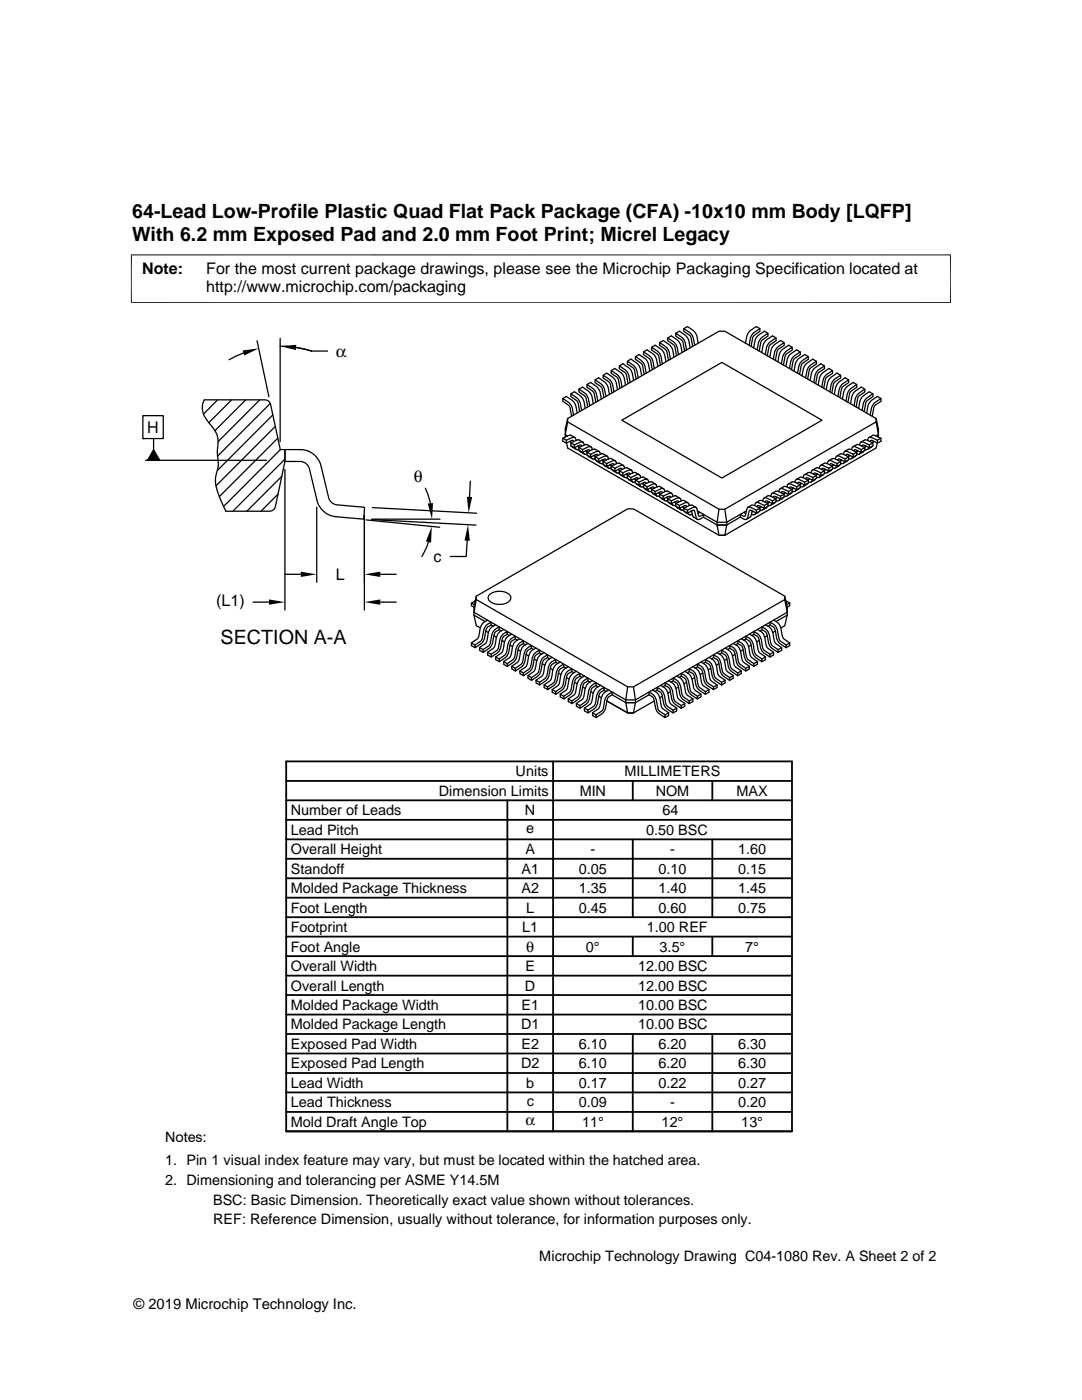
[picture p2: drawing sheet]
<svg xmlns="http://www.w3.org/2000/svg" width="216mm" height="279mm" viewBox="0 0 216 279" stroke-linecap="round" stroke-linejoin="round" font-family="sans-serif">
<g fill="none" stroke="#000" stroke-width=".25">
<path d="M43.4 79.8l-2.8 2.8M46.2 79.8l-4.5 4.5M48.6 70.4l-2.9 1.4M49 79.8l-6.1 6.2M51.3 68l2.4 11.2M51.8 79.8l-8.3 8.3M55.9 69.1l3.8 .3 2.5 .7h3.2M55.9 67.5v20.6M59.1 69.3l3.1 .8M112.3 79.5l.7-.4a3.3 3.3 0 0 1 2.2 3.3M113.9 78.6l.7-.4a3.3 3.3 0 0 1 2.2 3.3M115.5 77.7l.7-.4a3.3 3.3 0 0 1 2.2 3.3"/>
<path d="M117.1 76.7l.8-.4a3.3 3.3 0 0 1 2.1 3.4M118.7 75.8l.8-.4a3.3 3.3 0 0 1 2.1 3.3M120.4 74.9l.7-.4a3.3 3.3 0 0 1 2.1 3.3M120.9 79.1a3.3 3.3 0 0 0-2.2-3.3v.5l1.4 1.1 .4 2M122 74l.7-.5a3.3 3.3 0 0 1 2.1 3.4M122.5 78.2a3.3 3.3 0 0 0-2.1-3.3l-.1 .5 1.4 1 .4 2M123.6 73l.7-.4a3.3 3.3 0 0 1 2.1 3.3M124.1 77.3a3.3 3.3 0 0 0-2.1-3.3l-.1 .5 1.4 1 .4 2M125.2 72.1l.7-.4a3.3 3.3 0 0 1 2.1 3.3M125.7 76.3a3.3 3.3 0 0 0-2.1-3.3l-.1 .6 1.4 1 .4 2M126.8 71.2l.7-.4a3.2 3.2 0 0 1 2.1 3.3M127.3 75.4a3.3 3.3 0 0 0-2.1-3.3v.5l1.3 1.1 .4 1.9"/>
<path d="M128.4 70.2l.7-.4a3.3 3.3 0 0 1 2.2 3.3M128.9 74.5a3.3 3.3 0 0 0-2.1-3.3v.5l1.3 1 .4 2M130 69.3l.7-.4a3.3 3.3 0 0 1 2.2 3.3M130.6 73.6a3.2 3.2 0 0 0-2.2-3.4v.6l1.2 .8 .2 .4 .4 1.8M131.6 68.4l.7-.4a3.3 3.3 0 0 1 2.2 3.3M132.2 72.6a3.3 3.3 0 0 0-2.2-3.3v.6l1.4 1 .4 2M133.2 67.4l.8-.4a3.3 3.3 0 0 1 2.1 3.4M133.8 71.7a3.3 3.3 0 0 0-2.2-3.3v.5l1.4 1 .4 2M134.9 66.5l.7-.4a3.3 3.3 0 0 1 2.1 3.3M135.4 70.8a3.3 3.3 0 0 0-2.2-3.4v.6l1.4 1 .4 2M136.5 65.6l.7-.4a3.3 3.3 0 0 1 2.1 3.3M137 69.8a3.3 3.3 0 0 0-2.1-3.3l-.1 .6 1.4 1 .4 2"/>
<path d="M138.6 68.9a3.3 3.3 0 0 0-2.1-3.3l-.1 .5 1.4 1 .4 2M149.5 68.9a3.3 3.3 0 0 1 2.1-3.3v.5l-1.2 .9-.2 .4-.3 1.7M151.1 69.8a3.3 3.3 0 0 1 2.1-3.3v.6l-1.2 .8-.2 .4-.3 1.8M151.6 65.6l-.7-.4a3.3 3.3 0 0 0-2.1 3.3M152.7 70.8a3.3 3.3 0 0 1 2.1-3.4l.1 .6-1.4 1-.4 2M153.2 66.5l-.7-.4a3.3 3.3 0 0 0-2.1 3.3M154.3 71.7a3.3 3.3 0 0 1 2.1-3.3l.1 .5-1.4 1-.4 2M154.8 67.4l-.7-.4a3.2 3.2 0 0 0-2.1 3.4M155.9 72.6a3.3 3.3 0 0 1 2.2-3.3v.5l-1.4 1.1-.4 2M156.4 68.4l-.7-.4a3.2 3.2 0 0 0-2.1 3.3M157.5 73.6a3.3 3.3 0 0 1 2.2-3.4v.6l-1.4 1-.4 2M158.1 69.3l-.7-.4a3.2 3.2 0 0 0-2.2 3.3"/>
<path d="M159.1 74.5a3.3 3.3 0 0 1 2.2-3.3v.5l-1.3 1-.5 2M159.7 70.2l-.7-.4a3.2 3.2 0 0 0-2.2 3.3M160.7 75.4a3.3 3.3 0 0 1 2.2-3.3v.5l-1.3 1.1-.5 1.9M161.3 71.2l-.7-.4a3.2 3.2 0 0 0-2.2 3.3M162.4 76.3a3.2 3.2 0 0 1 2.1-3.3v.6l-1.3 1-.4 2M162.9 72.1l-.7-.4a3.3 3.3 0 0 0-2.2 3.3M164 77.3a3.2 3.2 0 0 1 2.1-3.3v.5l-1.3 1-.4 2M164.5 73l-.7-.4a3.3 3.3 0 0 0-2.2 3.3M165.6 78.2a3.2 3.2 0 0 1 2.1-3.3v.5l-1.3 1-.4 2M166.1 74l-.7-.5a3.3 3.3 0 0 0-2.1 3.4M167.2 79.1a3.3 3.3 0 0 1 2.1-3.3l.1 .5-1.3 .9-.2 .4-.3 1.8M167.7 74.9l-.7-.4a3.3 3.3 0 0 0-2.1 3.3"/>
<path d="M169.3 75.8l-.7-.4a3.3 3.3 0 0 0-2.1 3.3M170.9 76.7l-.7-.4a3.3 3.3 0 0 0-2.1 3.4M172.6 77.7l-.7-.4a3.3 3.3 0 0 0-2.2 3.3M174.2 78.6l-.7-.4a3.2 3.2 0 0 0-2.2 3.3M175.8 79.5l-.7-.4a3.2 3.2 0 0 0-2.2 3.3M28.5 83h4.1v4.5h-4.1zM28.5 87.5h.1M29.1 91.9h24.1M30.6 87.5v2.2M30.6 89.7l1.3 2.2h-2.5zM53.9 80.5l-10.5 10.5M54.4 82.8l-11 11.1"/>
<path d="M54.9 85.1l-11.8 11.9M55.4 87.4l-11.6 11.7M55.5 98.6l-3.4 3.4M55.9 89.7l-1.9-9a1.12 1.12 0 0 0-1.1-.9h-12.1a4.2 4.2 0 0 0 1.1 4.9 5 5 0 0 1 1.5 5v1a7.4 7.4 0 0 1-.4 4.5 12.4 12.4 0 0 0 1.9 6.4l.2 .4h8.7a1.19 1.19 0 0 0 1.1-.9l2-9M55.9 89.7h4a4.3 4.3 0 0 1 4.2 3.5l1.5 6a1.9 1.9 0 0 0 1.6 1.6l5.5 .4-.1 2.4-5.6-.5a4.3 4.3 0 0 1-3.8-3.4l-1.4-6a1.91 1.91 0 0 0-1.9-1.6h-3M55.9 89.7l-11.3 11.4M56.2 95.1l-6.9 6.9M56.9 89.7v2.4M56.9 91.6l-10.4 10.4M56.9 93.7v28.1M84.9 97.4l1 3M93.9 96l-.2 3.2"/>
<path d="M112.3 87.5l.7 .4M113.1 88.4l.2 1 30.2 17.4h1.1M113.3 83.5l-.5 2.1v1.6M113.3 84.2l-.5 2.5 .4 .3M113.8 88l.1 .4 .7 .4M114.1 89.1l.9 .6M114.1 89.1h.1M114.4 82.8a3.3 3.3 0 0 0-2.1-3.3v.6l1.2 .8 .2 .4 .3 1.8M114.7 87.3l-1-.5-1.4 .7v.5l.7 .4M114.7 87.3h-.6l-1.1 .6v.5l1.2-.5 .3 .2M114.7 87.3l.3 .6M114.7 89.3l.3 .4"/>
<path d="M115.3 89l.2 .1M115.4 89l.1 .3 .7 .4M115.5 89.7h-.5M115.7 90l.9 .6M116.1 81.9a3.3 3.3 0 0 0-2.2-3.3v.5l1.4 1.1 .4 1.9M116.3 88.2l-1-.4-1.4 .6v.6l.7 .4M116.3 88.2l-.6 .1-1.1 .5v.6l1.2-.6 .3 .2M116.3 88.2l.3 .6M116.4 90.2l.2 .4M116.9 90h.2M117.1 89.9v.4M117.1 90.6h-.5"/>
<path d="M117.1 90.2l.8 .5M117.3 90.9v.1M117.3 91l.9 .5M117.7 81a3.3 3.3 0 0 0-2.2-3.3v.5l1.4 1 .4 2M117.9 89.2l-1-.5-1.4 .6v.6l.7 .4M117.9 89.2h-.6l-1.1 .5v.6l1.3-.6 .2 .3M117.9 89.2l.3 .5M118 91.2l.2 .3M118.5 90.9l.2 .1M118.7 90.8v.4l.8 .4M118.7 91.5h-.5M118.9 91.9h.1"/>
<path d="M118.9 91.9l.9 .6M119.3 80.1a3.3 3.3 0 0 0-2.2-3.4v.6l1.4 1 .4 2M119.5 90.1l-.9-.5-1.5 .6v.6l.7 .4M119.5 90.1h-.5l-1.1 .6-.1 .5 1.3-.5 .2 .2M119.5 90.1l.3 .6M119.6 92.1l.2 .4M120.1 91.8l.2 .1M120.3 91.8l.1 .3M120.4 92.1l.7 .4M120.4 92.5h-.6M120.5 92.8l.9 .6M121.1 91l-.9-.4-1.5 .6v.5l.7 .5"/>
<path d="M121.1 91l-.5 .1-1.1 .5-.1 .6 1.3-.6 .2 .2M121.1 91l.3 .6M121.2 93l.2 .4M121.7 92.8h.2M121.9 92.7l.1 .4M122 93l.7 .5M122 93.4h-.6M122.1 93.7l.9 .6M122.7 91.9l-.9-.4-1.4 .6-.1 .6 .8 .4M122.7 91.9l-.5 .1-1.1 .5v.6l1.2-.6 .2 .3M122.7 91.9l.3 .6M122.8 93.9l.2 .4"/>
<path d="M123.3 93.7l.2 .1M123.5 93.6l.1 .4M123.6 94.3h-.6M123.6 94l.7 .4M123.7 94.6l1 .7M124.1 83.9l19.9-11.6 20 11.6-20 11.5zM124.4 92.9l-1-.5-1.4 .6-.1 .6 .8 .4M124.4 92.9h-.6l-1.1 .6v.5l1.2-.5 .2 .2M124.4 92.9l.2 .6M124.4 94.9l.3 .4M124.9 94.6l.2 .1M125.1 94.6l.1 .3"/>
<path d="M125.2 95.2l-.5 .1M125.2 94.9l.7 .4M125.4 95.6l.9 .6M125.4 95.6h.1M126 93.8l-1-.5-1.4 .7-.1 .5 .8 .5M126 93.8h-.6l-1.1 .6v.6l1.2-.6 .2 .2M126 93.8l.2 .6M126 95.8l.3 .4M126.5 95.6h.2M126.7 95.5l.1 .3 .7 .4M126.8 96.2h-.5M127 96.5l.9 .6"/>
<path d="M127.6 94.7l-1-.4-1.4 .6v.6l.7 .4M127.6 94.7l-.6 .1-1.1 .5v.6l1.2-.6 .2 .3M127.6 94.7l.2 .6M127.6 96.7l.3 .4M128.1 96.5l.3 .1M128.3 96.4l.1 .4 .7 .4M128.4 97.1h-.5M128.6 97.4l.9 .7M129.2 95.7l-1-.5-1.4 .6v.6l.7 .4M129.2 95.7h-.6l-1.1 .5v.6l1.1-.5h.2l.1 .2M129.2 95.7l.3 .5M129.2 97.7l.3 .4"/>
<path d="M129.8 97.4l.2 .1M129.9 97.3l.1 .4M130 98l-.5 .1M130 97.7l.7 .4M130.2 98.4l.9 .6M130.2 98.4h.1M130.8 96.6l-1-.5-1.4 .7v.5l.7 .4M130.8 96.6h-.6l-1.1 .6v.5l1.1-.5h.3l.1 .2M130.8 96.6l.3 .6M130.9 98.6l.2 .4M131.4 98.3l.2 .1M131.6 98.3v.3l.7 .4"/>
<path d="M131.6 99h-.5M131.8 99.3l.9 .6M132.4 97.5l-1-.4-1.4 .6v.6l.7 .4M132.4 97.5l-.6 .1-1.1 .5v.6l1.1-.6h.3l.1 .3M132.4 97.5l.3 .6M132.5 99.5l.2 .4M133 99.3h.2M133.2 99.2v.3l.8 .4M133.2 99.9h-.5M134 98.5l-.9-.5-1.5 .6v.6l.7 .4M134 98.5h-.5l-1.2 .5v.6l1.1-.5h.3l.1 .2M134 98.5l.3 .5"/>
<path d="M135.6 99.4l-.9-.5-1.5 .6v.6l.7 .4M135.6 99.4h-.5l-1.1 .5-.1 .6 1.3-.6 .2 .3M135.6 99.4l.3 .6M152.2 100l.2-.5 .3-.2 1.4 .6 .1 .6-1.3-.6-.2 .3M152.5 99.4l.9-.5 1.4 .6 .1 .6-.7 .4M153.8 99l.2-.4 .3-.2 1.4 .6 .1 .6-1.1-.5h-.3l-.1 .2M154.1 98.5l.9-.5 1.4 .6 .1 .6-.7 .4M154.9 99.2l-.1 .3-.7 .4M155.1 99.3h-.2M155.4 98.1l.2-.5 .3-.1 1.5 .6v.6l-1.1-.6h-.3l-.1 .3M155.6 99.5l-.3 .5-.4-.1M155.7 97.5l1-.4 1.4 .6v.6l-.7 .4"/>
<path d="M156.3 99.3l-.9 .6M156.5 98.3l-.1 .3-.7 .4M156.7 98.3l-.2 .1M157 97.2l.2-.5 .3-.2 1.5 .7v.5l-1.1-.5h-.3l-.1 .2M157.2 98.6l-.2 .4h-.5M157.3 96.6l1-.5 1.4 .7v.5l-.7 .4M157.9 98.4l-.9 .6M158.1 97.7l-.7 .4M158.2 97.3l-.1 .4M158.3 97.4l-.2 .1M158.6 96.2l.3-.5h.6l1.1 .5v.6l-1.1-.5h-.2l-.2 .2M158.9 97.7l-.3 .4-.5-.1"/>
<path d="M158.9 95.7l1-.5 1.4 .6v.6l-.7 .4M159.5 97.4l-.9 .7M159.8 96.4l-.1 .4-.7 .4M159.9 96.5l-.2 .1M160.2 95.3l.2-.5 .4-.1 1.4 .6v.6l-1.2-.6-.3 .3M160.5 96.7l-.3 .4h-.5M160.5 94.7l1-.4 1.4 .6v.6l-.7 .4M161.1 96.5l-.9 .6M161.4 95.5l-.1 .3-.7 .4M161.5 95.6h-.2M161.8 94.4a.57 .57 0 0 1 .3-.5 .57 .57 0 0 1 .6-.1l1.1 .6v.6l-1.2-.6-.3 .2M162.1 95.8l-.3 .4h-.5"/>
<path d="M162.1 93.8l1-.5 1.4 .7v.5l-.7 .5M162.7 95.6l-.9 .6M162.9 94.9l-.7 .4M163 94.6l-.1 .3M163.2 94.6l-.3 .1M163.4 93.5l.2-.5 .4-.2 1.4 .7v.5l-1.2-.5-.2 .2M163.7 94.9l-.3 .4h-.5M163.7 92.9l1-.5 1.4 .6v.6l-.7 .4M164.3 94.6l-.9 .7M164.6 93.6l-.1 .4-.7 .4M164.8 93.7l-.3 .1M165.1 92.5a.56 .56 0 0 1 .2-.5 .56 .56 0 0 1 .6 0l1.1 .5v.6l-1.2-.6-.2 .3"/>
<path d="M165.3 93.9l-.2 .4h-.6M165.4 91.9l.9-.4 1.4 .6v.6l-.7 .4M165.9 93.7l-.8 .6M166.1 93l-.7 .5M166.2 92.7l-.1 .4M166.4 92.8h-.2M166.7 91.6a.54 .54 0 0 1 .2-.5 .54 .54 0 0 1 .6 0l1.1 .5 .1 .6-1.3-.6-.2 .2M166.9 93l-.2 .4h-.6M167 91l.9-.4 1.4 .6 .1 .5-.7 .5M167.6 92.8l-.9 .6M167.7 92.1l-.7 .4M167.8 91.8l-.1 .3"/>
<path d="M168 91.8l-.2 .1M168.3 90.7a.54 .54 0 0 1 .2-.6 .54 .54 0 0 1 .6 0l1.1 .6 .1 .5-1.3-.5-.2 .2M168.5 92.1l-.2 .4h-.6M168.6 90.1l.9-.5 1.4 .6 .1 .6-.7 .4M168.8 80.1a3.3 3.3 0 0 1 2.1-3.4l.1 .6-1.2 .8-.3 .4-.3 1.8M169.2 91.9l-.9 .6M169.4 90.8l-.1 .4-.7 .4M169.6 90.9l-.2 .1M169.9 89.7a.55 .55 0 0 1 .2-.5 .55 .55 0 0 1 .6 0l1.2 .5v.6l-1.3-.6-.2 .3M170.1 91.2l-.2 .3h-.5M170.2 89.2l1-.5 1.4 .6v.6l-.7 .4M170.4 81a3.3 3.3 0 0 1 2.2-3.3v.5l-1.4 1-.4 2"/>
<path d="M170.8 90.9l-.9 .6M170.9 90.2l-.7 .5M171 89.9l-.1 .4M171.2 90h-.2M171.5 88.8l.2-.5 .3-.1 1.5 .6v.6l-1.2-.6-.3 .2M171.7 90.2l-.2 .4h-.5M171.8 88.2l1-.4 1.4 .6v.6l-.7 .4M172 81.9a3.3 3.3 0 0 1 2.2-3.3v.5l-1.4 1.1-.4 1.9M172.4 90l-.9 .6M172.7 89l-.1 .3-.7 .4M172.8 89l-.2 .1M173.1 87.9l.2-.5 .4-.2 1.4 .7v.5l-1.2-.5-.3 .2"/>
<path d="M173.4 89.3l-.4 .4h-.4M173.4 87.3l1-.5 1.4 .7v.5l-.7 .4M173.6 82.8a3.3 3.3 0 0 1 2.2-3.3v.6l-1.3 1-.5 2M174 89.1l-.9 .6M174.3 88l-.1 .4-.7 .4M174.8 84.2l-30.2 17.4h-1.1l-30.2-17.4v-.7l30.2-17.4h1.1l30.2 17.4 .5 3.2-.5 .3M174.8 83.5l.5 2.1v1.6M175 88.4l-.2 1-30.2 17.4M175.8 87.5l-.7 .4M56.9 114.6h3.1M63.2 101.2v15M72.7 102.8v19"/>
<path d="M73.1 103.8l14.6 1.4M74.2 103.6h13.6M74.2 103.7l20.8 1.1M74.3 101.3l20.8 1.1M75.9 114.6h3.2M85.5 108.2l-1.3 2.9M93.2 107.9l-.2 3.2h-3.1M94.8 120l-.7 .4M95 119l-.4 2.1v1.1l30.3 17.5h1.9l30.3-17.5-.5-2.5v-.7l-30.2-17.4h-1.2l-30.2 17.4v.7l30.2 17.4h1.2l30.2-17.4M95 119.7l-.4 3.1M97.6 118.7a3.2 3.2 0 0 1 4.1 0 .95 .95 0 0 1-.4 1.5 3.3 3.3 0 0 1-3.7-.3l-.2-.8zM133.4 100.2l.9 .6"/>
<path d="M134.1 100.5l.2 .3M134.6 100.2l.2 .1M134.8 100.1l.1 .4M134.8 100.8h-.5M134.9 100.5l.7 .4M135 101.2h.1M135 101.2l.9 .6M135.7 101.4l.2 .4M136.2 101.1l.2 .1M136.4 101l.1 .4 .7 .4M136.4 101.7l-.5 .1M136.6 102.1l.9 .6"/>
<path d="M137.2 100.3l-.9-.4-1.4 .6-.1 .5 .7 .5M137.2 100.3l-.5 .1-1.1 .5-.1 .6 1.3-.6 .2 .2M137.2 100.3l.3 .6M137.3 102.3l.2 .4M137.8 102.1h.2M138 102l.3 1.1 .8 .5M138.2 102.6l-.7 .1M138.8 101.2l-.9-.4-1.4 .6-.1 .6 .8 .4M138.8 101.2l-.5 .1-1.1 .5v.6l1.3-.6 .6 1.8M138.8 101.2l.2 .3 .5 1.5 .9-.3v.5l-.6 .4h-.7M139.1 102l4 2.2h1.9M139.7 102.3l-.4 .2"/>
<path d="M140.4 103.2l2.7 1.6h1.9M143.1 104.8h1.9M143.1 104.8l.4 2h1.1M143.5 101.6l-.4 3.2M144.6 101.6l.4 2.6M145 104.8l-.4 2M145 104.2v.6M147.7 103.2l-2.7 1.6M147.7 102.7l.9 .3 .5-1.5 .3-.3 1.5 .6v.6l-1.3-.6-.5 1.6-.3 .3-1.1-.5zM148.4 102.3l.4 .2M148.9 102l-3.9 2.2M149.2 101.2l1-.4 1.4 .6v.6l-.7 .4"/>
<path d="M150.1 102l-.3 1-.9 .6M150.3 102.1h-.2M150.6 100.9a.55 .55 0 0 1 .2-.5 .55 .55 0 0 1 .6 0l1.1 .5v.6l-1.2-.6-.2 .2M150.8 102.3l-.2 .4-.7-.1M150.9 100.3l.9-.4 1.4 .6v.5l-.7 .5M151.4 102.1l-.8 .6M151.7 101l-.1 .4-.7 .4M151.9 101.1l-.2 .1M152.4 101.4l-.3 .4-.5-.1M153.1 101.2l-.9 .6M153.2 100.5l-.7 .4M153.3 100.1l-.1 .4"/>
<path d="M153.5 100.2l-.2 .1M154 100.5l-.3 .4-.5-.1M154.7 100.2l-.9 .6M156.6 119l.5 2.1v1.7M156.8 120l.8 .4M50.5 120.2h3.2M75.9 120.2h3.2M94.1 128.3l.7 .4M94.6 122.8l.4 2.1 .8 .4M94.6 122.8l2.2 1.2M94.7 120.7l-.6-.3v.5l.5 .3M95.7 129.2l.7 .4"/>
<path d="M96.9 125.9l.6 .3M97 124.8l1-.6v.5a1.61 1.61 0 0 0-1.2 1.8 2.92 2.92 0 0 1-2 2.8v-.6l1.2-.8 .2-.5a4.2 4.2 0 0 1 .8-2.6zM97.3 123.8a2.95 2.95 0 0 0-1.7 2.9l-.4 .9-1.1 .7v.6l.7 .4M97.3 130.2l.7 .4M98 124.7l.4 .3M98.6 126.9l.5 .3M98.7 125.7l.9-.6v.6a1.6 1.6 0 0 0-1.2 1.7 2.95 2.95 0 0 1-2 2.8v-.6l1.2-.8 .2-.5a4 4 0 0 1 .9-2.6zM98.9 124.7a2.91 2.91 0 0 0-1.7 3l-.4 .8-1.1 .7v.6l.7 .4M98.9 131.1l.7 .4M99.6 125.7l.4 .2M100.2 127.8l.5 .3M100.3 126.6l.9-.6v.6a1.58 1.58 0 0 0-1.1 1.7 2.99 2.99 0 0 1-2.1 2.8v-.5l1.2-.8 .3-.5a3.9 3.9 0 0 1 .8-2.7z"/>
<path d="M100.5 125.6a2.91 2.91 0 0 0-1.7 3l-.4 .8-1.1 .8v.5l.7 .4M100.5 132l.7 .4M101.2 126.6l.4 .2M101.7 127.8l1.1-.8v.5a1.63 1.63 0 0 0-1.1 1.8 2.99 2.99 0 0 1-2.1 2.8v-.6l1.1-.7a2.98 2.98 0 0 0 .6-2zM101.8 128.7l.5 .3M102.1 126.6a2.35 2.35 0 0 0-1.6 2.4l-.2 1-.3 .3-1.1 .8v.6l.7 .4M102.1 133l.7 .4M102.8 127.5l.5 .3M103.3 128.7l1.1-.8v.5a1.59 1.59 0 0 0-1.1 1.8 2.95 2.95 0 0 1-2.1 2.8v-.6l1.1-.7a3.1 3.1 0 0 0 .6-1.9zM103.4 129.7l.5 .3M103.7 127.5a2.35 2.35 0 0 0-1.6 2.4l-.2 1-.3 .4-1.1 .7v.6l.7 .4M103.7 133.9l.7 .4"/>
<path d="M104.4 128.4l.5 .3M105 130.6l.5 .3M105.1 129.4l.9-.6v.6a1.59 1.59 0 0 0-1.1 1.7 2.95 2.95 0 0 1-2.1 2.8v-.5l1.1-.8 .4-.5a4.2 4.2 0 0 1 .8-2.7zM105.3 128.4a2.89 2.89 0 0 0-1.7 3l-.4 .8-1.1 .8 .1 .5 .6 .4M105.3 134.8l.7 .4M106 129.4l.5 .2M106.6 130.5l1.1-.7v.5a1.59 1.59 0 0 0-1.2 1.8 2.95 2.95 0 0 1-2 2.8l-.1-.6 1.2-.8a3.3 3.3 0 0 0 .5-1.9zM106.6 131.5l.5 .3M107 129.3a2.89 2.89 0 0 0-1.7 3l-.5 .8-1.1 .8 .1 .5 .7 .5M107 135.8l.7 .4M107.7 130.3l.4 .3M108.2 131.4l1.1-.7v.5a1.6 1.6 0 0 0-1.2 1.8 2.96 2.96 0 0 1-2 2.8l-.1-.6 1.2-.7a3.3 3.3 0 0 0 .6-2z"/>
<path d="M108.2 132.5l.5 .3M108.6 130.3a2.96 2.96 0 0 0-1.7 2.9l-.5 .9-1.1 .7 .1 .6 .7 .4M108.6 136.7l.7 .4M109.3 131.2l.4 .3M109.8 132.4l1.1-.8v.6a1.6 1.6 0 0 0-1.2 1.7 2.96 2.96 0 0 1-2 2.8v-.5l1.1-.8a3.3 3.3 0 0 0 .6-2zM109.8 133.4l.5 .3M110.2 131.2a2.94 2.94 0 0 0-1.7 3l-.4 .8-1.1 .8v.5l.7 .4M110.2 137.6l.7 .4M110.9 132.2l.4 .2M111.4 133.3l1.1-.8v.6a1.62 1.62 0 0 0-1.2 1.7 2.92 2.92 0 0 1-2 2.8v-.5l1.1-.8a3.3 3.3 0 0 0 .6-1.9zM111.4 134.3l.5 .3M111.8 132.1a2.94 2.94 0 0 0-1.7 3l-.4 .8-1.1 .8v.5l.7 .4"/>
<path d="M111.8 138.5l.7 .5M112.5 133.1l.4 .2M113 134.2l1.1-.7v.5a1.6 1.6 0 0 0-1.2 1.8 2.94 2.94 0 0 1-2 2.8v-.6l1.1-.7a3.3 3.3 0 0 0 .6-2zM113.1 135.3l.5 .2M113.4 133.1a2.31 2.31 0 0 0-1.5 1.6l-.4 1.9-1.3 1v.6l.7 .4M113.4 139.5l.7 .4M114.1 134l.4 .3M114.7 136.2l.5 .3M114.8 135l.9-.6v.6a1.61 1.61 0 0 0-1.2 1.7 2.91 2.91 0 0 1-2 2.8v-.5l1.2-.9 .2-.5a4.4 4.4 0 0 1 .9-2.6zM115 134a2.23 2.23 0 0 0-1.5 1.6l-.4 1.9-1.3 1v.6l.7 .4M115.7 135l.4 .2M116.3 137.1l.5 .3"/>
<path d="M116.4 135.9l.9-.6v.6a1.6 1.6 0 0 0-1.1 1.7 2.96 2.96 0 0 1-2.1 2.8v-.5l1.2-.9 .2-.4a4 4 0 0 1 .9-2.7zM116.6 134.9a2.23 2.23 0 0 0-1.5 1.7l-.4 1.9-1.3 1v.5l.7 .4M117.3 135.9l.4 .2M117.9 138l.5 .3M118 136.9l.9-.7v.6a1.58 1.58 0 0 0-1.1 1.8 2.96 2.96 0 0 1-2.1 2.8v-.6l1.2-.8 .3-.5a3.9 3.9 0 0 1 .8-2.6zM118.2 135.8a2.91 2.91 0 0 0-1.7 3l-.4 .8-1.1 .8v.5l.7 .5M118.9 136.8l.5 .3M119.4 138l1.1-.8v.6a1.58 1.58 0 0 0-1.1 1.7 2.96 2.96 0 0 1-2.1 2.8v-.6l1.1-.7a2.89 2.89 0 0 0 .6-1.9zM119.5 139l.5 .3M119.8 136.8a2.91 2.91 0 0 0-1.7 2.9l-.4 .9-1.1 .7v.6l.7 .4M120.5 137.8l.5 .2M121.1 139.9l4.1 2.4h1.2l.4-2.1"/>
<path d="M121.2 138.7l1-.6v.6a1.63 1.63 0 0 0-1.2 1.7 2.99 2.99 0 0 1-2 2.8l-.1-.5 1.2-.8 .3-.5a3.9 3.9 0 0 1 .8-2.7zM121.5 137.7a2.33 2.33 0 0 0-1.7 2.4l-.2 1.1-.3 .3-1.1 .8 .1 .5 .7 .4M122.2 138.7l2.7 1.5h1.9M125.2 137.1l-.3 3.1M126.4 137.1l.4 3.1M129.5 138.1a2.31 2.31 0 0 1 1.5 1.7l.4 1.8 1.3 1.1v.5a3.4 3.4 0 0 1-2.1-3.3 1.39 1.39 0 0 0-1.1-1.2zM129.5 138.7l-2.7 1.5M130.2 137.7a2.33 2.33 0 0 1 1.6 2.4l.2 1.1 .3 .3 1.1 .8v.5l-.7 .4M131.1 137.8l-.4 .2M131.1 137.2a2.95 2.95 0 0 1 1.7 3l.4 .8 1.1 .7v.6a3.4 3.4 0 0 1-2.1-3.4 1.35 1.35 0 0 0-1.1-1.1zM131.8 136.8a2.91 2.91 0 0 1 1.7 2.9l.4 .9 1.1 .7v.6l-.7 .4M132.2 139l-.5 .3"/>
<path d="M132.7 136.8l-.4 .3M132.7 136.2a2.94 2.94 0 0 1 1.7 3.1l.4 .8 1.1 .7v.6a3.4 3.4 0 0 1-2.1-3.4 1.35 1.35 0 0 0-1.1-1.2zM133.4 135.8a2.91 2.91 0 0 1 1.7 3l.4 .8 1.2 .8-.1 .5-.7 .5M133.8 138l-.5 .3M134.3 135.9l-.4 .2M134.3 135.3a2.95 2.95 0 0 1 1.7 3l.4 .8 1.1 .8v.5a3.4 3.4 0 0 1-2.1-3.3 1.35 1.35 0 0 0-1.1-1.2zM135 134.9a2.23 2.23 0 0 1 1.5 1.7l.4 1.9 1.4 1-.1 .5-.7 .4M135.4 137.1l-.5 .3M135.9 135l-.4 .2M135.9 134.4a2.19 2.19 0 0 1 1.5 1.7l.4 1.8 1.4 1.1-.1 .5a3.4 3.4 0 0 1-2.1-3.4 1.37 1.37 0 0 0-1.1-1.1zM136.7 134a2.23 2.23 0 0 1 1.4 1.6l.4 1.9 1.4 1-.1 .6-.7 .4M137 136.2l-.5 .3"/>
<path d="M137.5 134l-.4 .3M137.5 133.5a2.89 2.89 0 0 1 1.7 2.9l.5 .9 1.1 .7-.1 .6a3.3 3.3 0 0 1-2.1-3.4 1.39 1.39 0 0 0-1.1-1.2zM138.3 139.5l-.8 .4M138.3 133.1a2.94 2.94 0 0 1 1.6 2.9l.5 .9 1.1 .7v.6l-.8 .4M138.6 135.3l-.5 .2M139.2 133.1l-.5 .2M139.2 132.5a2.91 2.91 0 0 1 1.7 3l.4 .8 1.1 .8-.1 .5a3.3 3.3 0 0 1-2.1-3.3 1.41 1.41 0 0 0-1-1.2zM139.9 138.5l-.7 .5M139.9 132.1a3.1 3.1 0 0 1 1.7 3.3l.4 .5 1.1 .8v.5l-.8 .4M140.2 134.3l-.5 .3M140.8 132.2l-.4 .2M140.8 131.6a2.35 2.35 0 0 1 1.6 2.4l.2 1.1 .3 .3 1.1 .8v.5a3.4 3.4 0 0 1-2.2-3.4 1.41 1.41 0 0 0-1-1.1z"/>
<path d="M141.5 137.6l-.7 .4M141.5 131.2a2.94 2.94 0 0 1 1.7 3l.4 .8 1.1 .8v.5l-.7 .4M141.8 133.4l-.5 .3M142.4 131.2l-.4 .3M142.4 130.7a2.35 2.35 0 0 1 1.6 2.4l.2 1 .3 .4 1.1 .7v.6a3.4 3.4 0 0 1-2.1-3.4 1.36 1.36 0 0 0-1.1-1.2zM143.1 136.7l-.7 .4M143.1 130.3a3.1 3.1 0 0 1 1.7 3.2l.3 .5 1.2 .8v.6l-.7 .4M143.4 132.5l-.5 .3M144 130.3l-.4 .3M144 129.8a2.91 2.91 0 0 1 1.7 2.9l.4 .8 1.1 .8v.6a3.4 3.4 0 0 1-2.1-3.4 1.36 1.36 0 0 0-1.1-1.2zM144.7 135.8l-.7 .4M144.7 129.3a2.21 2.21 0 0 1 1.5 1.7l.4 1.9 1.3 1v.5l-.7 .5"/>
<path d="M145 131.5l-.5 .3M145.6 129.4l-.4 .2M145.6 128.8a2.91 2.91 0 0 1 1.7 3l.4 .8 1.1 .8v.5a3.4 3.4 0 0 1-2.1-3.3 1.36 1.36 0 0 0-1.1-1.2zM146.3 134.8l-.7 .4M146.3 128.4a2.89 2.89 0 0 1 1.7 3l.4 .8 1.1 .8v.5l-.7 .4M146.7 130.6l-.5 .3M147.2 128.4l-.4 .3M147.2 127.9a2.8 2.8 0 0 1 1.7 2.9l.4 .9 1.1 .7v.6a3.4 3.4 0 0 1-2.1-3.4 1.36 1.36 0 0 0-1.1-1.2zM147.9 133.9l-.7 .4M147.9 127.5a2.33 2.33 0 0 1 1.6 2.4l.3 1 .2 .4 1.2 .7-.1 .6-.7 .4M148.3 129.7l-.5 .3M148.8 127.5l-.4 .3"/>
<path d="M148.8 127a2.9 2.9 0 0 1 1.7 2.9l.4 .9 1.1 .7v.6a3.4 3.4 0 0 1-2.1-3.4 1.4 1.4 0 0 0-1.1-1.2zM149.5 133l-.7 .4M149.5 126.6a2.35 2.35 0 0 1 1.6 2.4l.3 1 .2 .3 1.2 .8-.1 .6-.7 .4M149.9 128.7l-.5 .3M150.4 126.6l-.4 .2M150.4 126a2.95 2.95 0 0 1 1.7 3l.4 .8 1.1 .8v.5a3.4 3.4 0 0 1-2.1-3.3 1.34 1.34 0 0 0-1.1-1.2zM151.2 132l-.8 .4M151.2 125.6a2.91 2.91 0 0 1 1.6 3l.4 .8 1.2 .8-.1 .5-.7 .4M151.5 127.8l-.5 .3M152 125.7l-.4 .2M152 125.1a2.96 2.96 0 0 1 1.7 3l.5 .8 1.1 .7-.1 .6a3.4 3.4 0 0 1-2.1-3.4 1.35 1.35 0 0 0-1.1-1.1zM152.8 131.1l-.8 .4"/>
<path d="M152.8 124.7a2.91 2.91 0 0 1 1.6 3l.5 .8 1.1 .7v.6l-.8 .4M153.1 126.9l-.5 .3M153.6 124.7l-.4 .3M153.6 124.2a2.19 2.19 0 0 1 1.5 1.6l.4 1.9 1.4 1-.1 .6a3.4 3.4 0 0 1-2.1-3.4 1.38 1.38 0 0 0-1.1-1.2zM154.4 130.2l-.8 .4M154.4 123.8a2.95 2.95 0 0 1 1.7 2.9l.4 .9 1.1 .7v.6l-.8 .4M154.7 125.9l-.5 .3M156 129.2l-.7 .4M157 120.7l.6-.3v.5l-.5 .3M157.1 122.8l-2.2 1.2M157.1 122.8l-.5 2.1-.8 .4M157.6 128.3l-.7 .4"/>
<path d="M115 140.4l.7 .4M116.6 141.3l.7 .4M118.2 142.3l.7 .4M124.9 140.2h1.9M124.9 140.2l.3 2.1M126.4 142.3l4.2-2.4zM133.4 142.3l-.7 .4M135 141.3l-.7 .4M136.7 140.4l-.8 .4"/>
</g>
<path d="M26.1 50.9h163.7M26.2 50.8v9.7M189.7 50.8v9.7M26.1 60.4h163.7" fill="none" stroke="#000" stroke-width=".2"/>
<path d="M48.4 69.9l3.2-.4-2.9 1.5zM55.9 69.1l3.2-.3-.1 1.1zM30.6 89.7l1.3 2.2h-2.5zM93.2 99.1l1 .1-.7 3.1zM53.7 119.6l3.2 .6-3.2 .5zM60 114.1l3.2 .5-3.2 .5zM72.7 114.6l3.2-.5v1zM72.7 120.2l3.2-.6v1.1zM86.1 105.1l-.1 3.2-1-.2zM85.3 100.5l1.1-.1-.2 3.2zM93.4 104.7l.3 3.2h-1z" fill="#000"/>
<g fill="none" stroke="#000" stroke-width=".36">
<path d="M57.1 152h100.9v73.8h-100.9zM57.1 155.9h100.9M57.1 159.7h100.9M101.2 159.7v66.1M110.4 152v73.8M126.3 155.9v3.8M142.1 155.9v3.8M57.1 163.6h100.9M57.1 171.4h100.9M57.1 175.3h100.9M57.1 179.2h100.9M57.1 167.5h100.9"/>
<path d="M126.3 167.5v15.5M142.1 167.5v15.5M57.1 183h100.9M57.1 190.8h100.9M57.1 194.7h100.9M57.1 198.6h100.9M57.1 186.9h100.9M126.3 186.9v3.9M142.1 186.9v3.9M57.1 214.1h100.9M57.1 202.5h100.9M57.1 206.4h100.9"/>
<path d="M57.1 210.2h100.9M57.1 218h100.9M126.3 206.4v19.4M142.1 206.4v19.4M57.1 221.9h100.9"/>
</g>
<g font-size="3.9">
<text x="26.4" y="43.5">64-Lead Low-Profile Plastic Quad Flat Pack Package (CFA) -10x10 mm Body [LQFP]</text>
<text x="26.4" y="48">With 6.2 mm Exposed Pad and 2.0 mm Foot Print; Micrel Legacy</text>
<text x="44" y="128.5">SECTION A-A</text>
</g>
<g font-size="3.4">
<text x="67" y="71.2">α</text>
<text x="82.5" y="96.1">θ</text>
</g>
<g font-size="3.2">
<text x="28.4" y="54.6">Note:</text>
<text x="41.1" y="58.3">http://www.microchip.com/packaging</text>
<text x="41.1" y="54.6">For the most current package drawings, please see the Microchip Packaging Specification located at</text>
<text x="29.4" y="86.4">H</text>
<text x="86.5" y="112.2">c</text>
<text x="67" y="115.8">L</text>
<text x="43.2" y="121">(L1)</text>
</g>
<g font-size="3">
<text x="105" y="189.9">θ</text>
<text x="104.8" y="224.5">α</text>
</g>
<g font-size="2.9">
<text x="102.9" y="154.9">Units</text>
<text x="124.6" y="154.9">MILLIMETERS</text>
<text x="87.6" y="158.8">Dimension Limits</text>
<text x="115.7" y="158.8">MIN</text>
<text x="130.8" y="158.8">NOM</text>
<text x="147" y="158.8">MAX</text>
<text x="58" y="166.6">Lead Pitch</text>
<text x="58" y="162.7">Number of Leads</text>
<text x="104.8" y="162.7">N</text>
<text x="105" y="166.3">e</text>
<text x="128.9" y="166.6">0.50 BSC</text>
<text x="132.2" y="162.7">64</text>
<text x="58" y="170.5">Overall Height</text>
<text x="104.8" y="170.5">A</text>
<text x="117.8" y="170.5">-</text>
<text x="133.7" y="170.5">-</text>
<text x="147.3" y="170.5">1.60</text>
<text x="58" y="178.2">Molded Package Thickness</text>
<text x="58" y="174.4">Standoff</text>
<text x="104.1" y="174.4">A1</text>
<text x="104.1" y="178.2">A2</text>
<text x="115.5" y="174.4">0.05</text>
<text x="115.5" y="178.2">1.35</text>
<text x="131.4" y="178.2">1.40</text>
<text x="131.4" y="174.4">0.10</text>
<text x="147.3" y="178.2">1.45</text>
<text x="147.3" y="174.4">0.15</text>
<text x="58" y="182.1">Foot Length</text>
<text x="105" y="182.1">L</text>
<text x="115.5" y="182.1">0.45</text>
<text x="131.4" y="182.1">0.60</text>
<text x="147.3" y="182.1">0.75</text>
<text x="58" y="189.9">Foot Angle</text>
<text x="58" y="186">Footprint</text>
<text x="104.2" y="186">L1</text>
<text x="116.9" y="189.9">0°</text>
<text x="129.1" y="186">1.00 REF</text>
<text x="131.6" y="189.9">3.5°</text>
<text x="148.7" y="189.9">7°</text>
<text x="58" y="197.7">Overall Length</text>
<text x="58" y="193.8">Overall Width</text>
<text x="104.8" y="197.7">D</text>
<text x="104.8" y="193.8">E</text>
<text x="127.3" y="197.7">12.00 BSC</text>
<text x="127.3" y="193.8">12.00 BSC</text>
<text x="58" y="201.6">Molded Package Width</text>
<text x="104" y="201.6">E1</text>
<text x="127.3" y="201.6">10.00 BSC</text>
<text x="58" y="205.4">Molded Package Length</text>
<text x="58" y="209.3">Exposed Pad Width</text>
<text x="104" y="205.4">D1</text>
<text x="104" y="209.3">E2</text>
<text x="115.5" y="209.3">6.10</text>
<text x="127.3" y="205.4">10.00 BSC</text>
<text x="131.4" y="209.3">6.20</text>
<text x="147.3" y="209.3">6.30</text>
<text x="58" y="213.2">Exposed Pad Length</text>
<text x="104" y="213.2">D2</text>
<text x="115.5" y="213.2">6.10</text>
<text x="131.4" y="213.2">6.20</text>
<text x="147.3" y="213.2">6.30</text>
<text x="58" y="217.1">Lead Width</text>
<text x="58" y="221">Lead Thickness</text>
<text x="105" y="217.1">b</text>
<text x="105.1" y="220.7">c</text>
<text x="115.5" y="221">0.09</text>
<text x="115.5" y="217.1">0.17</text>
<text x="131.4" y="217.1">0.22</text>
<text x="133.7" y="221">-</text>
<text x="147.3" y="221">0.20</text>
<text x="147.3" y="217.1">0.27</text>
<text x="32.9" y="228">Notes:</text>
<text x="58" y="224.9">Mold Draft Angle Top</text>
<text x="116.1" y="224.9">11°</text>
<text x="132" y="224.9">12°</text>
<text x="147.9" y="224.9">13°</text>
<text x="32.9" y="232.6">1. Pin 1 visual index feature may vary, but must be located within the hatched area.</text>
<text x="32.9" y="236.5">2. Dimensioning and tolerancing per ASME Y14.5M</text>
<text x="42.5" y="244.3">REF: Reference Dimension, usually without tolerance, for information purposes only.</text>
<text x="42.5" y="240.6">BSC: Basic Dimension. Theoretically exact value shown without tolerances.</text>
<text x="107.6" y="251.7">Microchip Technology Drawing C04-1080 Rev. A Sheet 2 of 2</text>
<text x="26.6" y="261.3">© 2019 Microchip Technology Inc.</text>
</g>
</svg>
